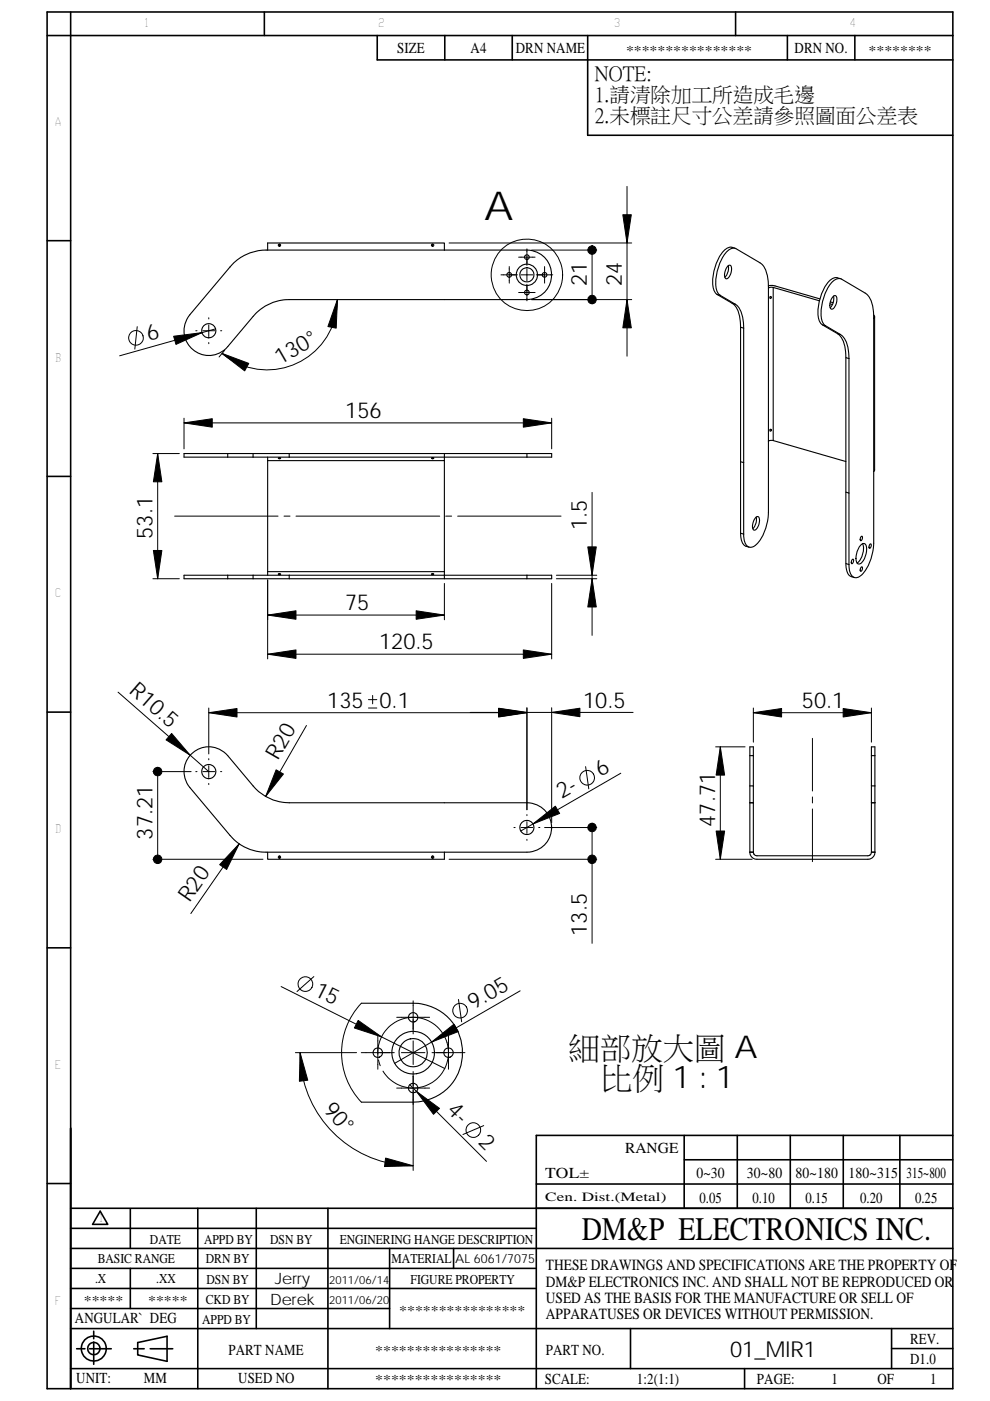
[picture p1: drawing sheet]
<svg xmlns="http://www.w3.org/2000/svg" width="210mm" height="297mm" viewBox="0 0 210 297" stroke-linecap="round" stroke-linejoin="round" font-family="sans-serif">
<g fill="none" stroke="#000" stroke-width=".34">
<path d="M10 2.5h192.1v291.9h-192.1zM15 2.5v291.9M56.1 2.5v5M80 7.5v5.2h122.1M94.3 7.5v5.2M108.6 7.5v5.2M124.7 7.5v21.2h77.4M156 2.5v5M167 7.5v5.2M181.3 7.5v5.2M202.1 7.5h-192.1M10 51h5"/>
<path d="M10 101h5M10 151h5M10 201h5M10 250.9h5M15 256.2h187.1M21.3 256.8l1.6 2.8h-3.3zM27.6 256.3v8.4M42 256.2v38.2M54.4 256.2v25.5M69.6 256.2v38.2M113.7 251h88.4M145.1 245.9h57"/>
<path d="M145.1 240.7v15.5M156.4 240.7v15.5M167.6 240.7v15.5M178.9 240.7v15.5M190.9 240.7v15.5M202.1 240.7h-88.4v53.7M15 277.4h67.6M15 264.7h187.1M15 268.9h98.7M15 273.2h98.7M15 260.4h98.7M27.6 268.9v8.5"/>
<path d="M82.6 264.7v17M96.2 264.7v4.2M15 290.2h187.1M15 281.7h187.1M16.3 286h1.7M19 286h4.6M19.9 284.5v4.8M19.9 282.2v1.6M28.4 286h2.2M29.2 284.6l6.2-1.3v5.3l-6.2-1.3zM31.9 286h4.7M133.7 281.7v8.5"/>
<path d="M157.9 290.2v4.2M189.1 281.7v8.5M189.1 285.9h13"/>
<circle cx="19.9" cy="285.9" r="2.65"/>
<circle cx="19.9" cy="285.9" r="1.3"/>
</g>
<g fill="none" stroke="#000" stroke-width=".23">
<path d="M49.3 56a10 10 0 0 1 7.1-3h55.4a5.2 5.2 0 0 1 5.2 5.3 5.2 5.2 0 0 1-5.2 5.2h-50.5a9.9 9.9 0 0 0-7.6 3.6l-5.4 6.4a5.3 5.3 0 0 1-7.4 .6 5.3 5.3 0 0 1-.6-7.4zM56.8 53v-1.5h37.5v1.5M59.3 51.8v.4M91.8 51.8v.4M154.4 56.4l.2-.2a.73 .73 0 0 1 .6 1.1 1.7 1.7 0 0 1-1.2 1.8 2.29 2.29 0 0 1 .4-2.7zM154.5 56.3a2.63 2.63 0 0 1-.7 2.5M155.9 52.6a1.73 1.73 0 0 0-2.3 .5 9.8 9.8 0 0 0-2.1 8.6l.6 .7M178.2 59.1a1.76 1.76 0 0 0-2.2 .4 9.8 9.8 0 0 0-2.2 8.6l.6 .8 .7 .1M152.1 62.4l.6 .2M152.1 62.4l3.2 1.9M152.7 62.6l3.2 1.9M152.7 62.6a2.84 2.84 0 0 1-.9-2.6 10.4 10.4 0 0 1 2.7-7l.7-.3 .7-.1 5.3 3.1a5.8 5.8 0 0 1 1.8 5.1v32.7"/>
<path d="M155.3 64.3a5.4 5.4 0 0 1 1.8 4.4v.7M155.3 64.3l.6 .2M155.9 64.5a5.8 5.8 0 0 1 1.8 5.1M157.1 69.4l.6 .2M157.1 69.4v43.7M157.7 69.6v43.6M163 60.6h1.4l9.5 2.8M164 60.9l9.8 2.9M164 60.9v32.5l15.4 4.5M164 60.9h-.7l-.3 .2M174.4 68.9l3.2 1.8 .7 .2M175.1 69l3.2 1.9"/>
<path d="M175.1 69a2.81 2.81 0 0 1-1-2.5 10.4 10.4 0 0 1 2.7-7l.7-.4 1 .1 5 2.9a5.4 5.4 0 0 1 1.8 4.5v48.5a9.5 9.5 0 0 1-3 7.2 1.35 1.35 0 0 1-2.1-1.2l-.1-1.4M176 64.4l.6 .2M176.1 64l.6 .2M176.8 62.8v.6a2.79 2.79 0 0 1-.7 1.9M176.8 62.8l.3-.1a1.54 1.54 0 0 1 .1 2l-.1 .3a.57 .57 0 0 1-.7 .6 .57 .57 0 0 1-.4-.8 2.8 2.8 0 0 1 .8-2zM177.6 70.7a5.9 5.9 0 0 1 1.8 5.1l.7 .2M178.3 70.9a5.4 5.4 0 0 1 1.7 4.5l.1 .6M179.4 75.8v28.6l.7 .1M180.1 76v43.7M185.3 66.8l.2 .3-.2 .4M185.5 67.2v32.5l-.2 .3M48.3 96.2v.7"/>
<path d="M48.3 96.2h5.4M48.3 96.2h-9.3v.7h9.3M48.3 96.9h5.4M53.7 96.2h7.6M53.7 96.2v.7M53.7 96.9h7.6M56.8 96.9v.8M56.8 97.7v23.5M59.1 97.1h.4a.21 .21 0 0 1-.2 .2 .21 .21 0 0 1-.2-.2zM59.3 97v.3M61.3 96.2h50.5M61.3 96.9h50.5"/>
<path d="M61.3 96.2v.7M91.5 97.1h.5l-.3 .2zM91.8 97v.3M94.3 96.2v1.5h-37.5M94.3 97.7v23.5M111.8 96.2h5.2v.7h-5.2M111.8 96.2v.7M157.1 97.9l.6 .2M163 93.5v15.2a9.6 9.6 0 0 1-3.1 7.1 1.35 1.35 0 0 1-2-1.1l-.2-1.5M163.4 91l.2 .1-.2 .3-.1-.1zM164 93.4h-.7l-.3 .1M157.1 113.1a2.73 2.73 0 0 0 1.1 2.7l.7 .2"/>
<path d="M157.1 113.1l.6 .1M160.3 109.7l.2-.2a.73 .73 0 0 1 .6 1.1 1.7 1.7 0 0 1-1.2 1.8 2.29 2.29 0 0 1 .4-2.7zM160.4 109.6a2.63 2.63 0 0 1-.7 2.5M179.4 104.4v15.1l.7 .2M179.4 119.5a2.81 2.81 0 0 0 1.2 2.8l.6 .1M180.8 118.6a.52 .52 0 0 1 .2 .5 .52 .52 0 0 1-.4 .4v-.4zM182.5 115.6a.66 .66 0 0 1 .8-.3 .66 .66 0 0 1 .5 .7 4.1 4.1 0 0 1-1.4 3.5l-.3 .1a1.51 1.51 0 0 1-.5-1.9l.3-1.1zM182.6 113.8l.1-.1a.52 .52 0 0 1 .2 .5 .52 .52 0 0 1-.4 .4v-.4zM182.9 115.3a3.8 3.8 0 0 1-1.1 4.1M184.6 115.3a.52 .52 0 0 1 .2 .5 .52 .52 0 0 1-.4 .4v-.5zM48.3 122v.7M48.3 122h5.4"/>
<path d="M48.3 122h-9.3v.7h9.3M48.3 122.7h5.4M53.7 122h7.6M53.7 122v.7M53.7 122.7h7.6M56.8 121.2h37.5M56.8 121.2v.8M59 121.7l.3-.1 .2 .2h-.3zM59.3 121.6v.2M61.3 122.7h50.5M61.3 122h50.5M61.3 122v.7"/>
<path d="M91.5 121.7l.3-.1 .2 .2h-.3zM91.8 121.6v.2M94.3 121.2v1.5M111.8 122h5.2v.7h-5.2M111.8 122v.7M182.7 120.2a.52 .52 0 0 1 .2 .5 .52 .52 0 0 1-.4 .4v-.6zM40.9 159.6a5.2 5.2 0 0 1 7.4 .6l5.4 6.4a10 10 0 0 0 7.6 3.6h50.5a5.2 5.2 0 0 1 5.2 5.2 5.2 5.2 0 0 1-5.2 5.3h-55a9.9 9.9 0 0 1-8-3.6l-8.5-10.1a5.2 5.2 0 0 1 .6-7.4zM159 170.2h.8M159 170.2h.8v10.5a.75 .75 0 0 0 .7 .7h23.6a.74 .74 0 0 0 .7-.7M159 170.2v10.5M159 166.6h.8v3.6M159 166.6v3.6"/>
<path d="M159 160.2h.8v6.4M159 160.2v-1.9h.8v1.9M159 160.2v6.4M184.8 170.2h.8M184.8 166.6h.8M184.8 160.2h.8M184.8 170.2v10.5M184.8 166.6v3.6M184.8 160.2v-1.9h.8v1.9M184.8 160.2v6.4M185.6 170.2v10.5M185.6 166.6v3.6"/>
<path d="M185.6 160.2v6.4M59.1 181.6l.2-.1 .2 .3-.3 .1zM59.3 181.5v.5M91.6 181.5h.2l.2 .3-.4 .1zM91.8 181.5v.5M94.3 180.7v1.5h-37.5v-1.5M159 180.7l.1 .3a1.47 1.47 0 0 0 1.4 1.2h23.9a1.45 1.45 0 0 0 1.2-1.5M159 180.7h.8M159.9 181.1h.1M184.5 181.3h.1M184.8 180.7h.8M76.7 212.7h10.9a10.5 10.5 0 0 1 10.5 10.5 10.5 10.5 0 0 1-10.5 10.5h-10.9"/>
<circle cx="59.3" cy="52" r=".25"/>
<circle cx="91.8" cy="52" r=".25"/>
<circle cx="108" cy="58.3" r=".5"/>
<circle cx="111.7" cy="54.5" r=".5"/>
<circle cx="111.7" cy="58.3" r="1.5"/>
<circle cx="111.8" cy="58.3" r="2.26"/>
<circle cx="115.5" cy="58.3" r=".5"/>
<circle cx="44.3" cy="70.1" r="1.5"/>
<circle cx="111.7" cy="62" r=".51"/>
<circle cx="163.4" cy="63.1" r=".2"/>
<circle cx="44.3" cy="163.6" r="1.5"/>
<circle cx="111.8" cy="175.4" r="1.5"/>
<circle cx="87.6" cy="215.7" r="1"/>
<circle cx="80.1" cy="223.2" r="1"/>
<circle cx="87.6" cy="230.7" r="1"/>
<circle cx="87.6" cy="223.2" r="3"/>
<circle cx="87.6" cy="223.2" r="4.5"/>
<circle cx="95.1" cy="223.2" r="1"/>
</g>
<g fill="none" stroke="#000" stroke-width=".21">
<path d="M133 39.5v36M95.2 51.5h38.8M106.3 58.3h3.4M108 56.5v3.5M110 54.5h3.5M110.5 58.3h2.5M111.8 52.8v3.5M111.8 57v2.5M112.8 53h13.8M113.7 58.3h3.5M115.5 56.5v3.5M125.6 53v10.5"/>
<path d="M29.1 69.3l-.5 4.7M41.5 70.1h.3M43 70.1h2.5M44.3 67.4v.2M44.3 68.9v2.5M44.3 72.6v.3M45.7 69.7l-20.3 5.7M46.8 70.1h.2M47.7 74.3l-1.2 1.4M71.6 63.5a14.9 14.9 0 0 1-8.6 13.5 14.9 14.9 0 0 1-15.9-2.1M110 62h3.5M111.8 60.3v3.5"/>
<path d="M112.8 63.5h21.2M32.4 96.2h5.6M33.4 96.2v26.5M39 89.7h78M39 88.7v6.5M117 88.7v6.5M37 109.4h22M60.2 109.4h1.3M62.8 109.4h30.5M94.5 109.4h1.3M97.1 109.4h21.9M125.6 104.4v30.3"/>
<path d="M32.4 122.7h5.6M56.8 130.4h37.5M56.8 123v16.7M56.8 138.7h60.2M94.3 123.7v7.7M117 123.7v16M118 122.7h8.6M118 122h8.6M25 146.7l19.3 16.9M44.3 150.1v9.8M44.3 151.1h67.5M65 153.8l-8.7 15.1"/>
<path d="M78.1 150.1h1.8M78.1 148.3h1.8M79 147.4v1.8M99.8 151h34.5M111.8 150.1v21.6M117 150.1v24.3M151.8 158.3h6.2M152.8 158.3v23.9M159.8 151.1h25M159.8 150.1v7.3M172.3 156.5v11.2M184.8 150.1v7.3"/>
<path d="M32.4 163.6h8.1M33.4 163.6v18.6M41.5 163.6h.3M43 163.6h2.5M44.3 160.8v.3M44.3 166.1v.2M44.3 162.3v2.5M46.8 163.6h.2M50.7 178.9l-10.2 14.8M109 175.5h.3M110.5 175.5h2.5M111.8 172.7v.2"/>
<path d="M111.8 174.2v2.5M111.8 177.9v.3M114.3 175.5h.2M115.5 175.5h11.1M116.9 175.4l.2 .1M117 175.4v.1M117.1 175.4l-.2 .1M124.2 162.5l.7 4.8M125.6 175.5v24.5M131.7 163.9l-21.3 12.3M172.3 169v1.2M172.3 171.5v11.2"/>
<path d="M32.4 182.2h23.4M95.2 182.2h31.4M151.8 182.2h7.7M59.6 209.2l34.7 17.3M66.6 207.1l-3.6 3.1M76.7 212.7a15.2 15.2 0 0 0 0 21M80.1 219.7v7M84.1 215.7h7M87.6 212.2v7M95.1 219.7v7M97.2 211.9l.7 4.7M110.3 210.1l-26.6 15.3"/>
<path d="M62.7 223.2h12.9M63.6 223.2a24 24 0 0 0 24 24M76.6 223.2h7M80.1 223.5a7.5 7.5 0 0 1 9.8-7.5 7.5 7.5 0 0 1 3.6 11.8 7.5 7.5 0 0 1-12.3-.7M80.3 224.7l.3 1.3M84.1 230.7h7M85.1 223.2h5M86.9 230l16.3 16.2M87.6 220.7v5M87.6 227.2v21M91.6 223.2h7M102.6 238.7l-4.4 1.8"/>
<circle cx="111.7" cy="58.3" r="7.6"/>
<circle cx="28.8" cy="71.6" r="1.56"/>
<circle cx="124.5" cy="164.9" r="1.55"/>
<circle cx="64.8" cy="208.6" r="1.56"/>
<circle cx="97.6" cy="214.3" r="1.56"/>
<circle cx="100.4" cy="239.6" r="1.55"/>
</g>
<g fill="#000" stroke="#000" stroke-width=".21">
<path d="M125.1 52.3l.5-.2v.9v-.9a.9 .9 0 0 1 .9 1.2 .9 .9 0 0 1-1.4 .5 .9 .9 0 0 1 0-1.5z" fill-rule="evenodd"/>
<path d="M132.1 45.5h1.8l-.9 6z" fill-rule="evenodd"/>
<path d="M36.8 71.3l6-.8-5.5 2.5z" fill-rule="evenodd"/>
<path d="M47.1 74.9l5.7 2.1-.9 1.6z" fill-rule="evenodd"/>
<path d="M71.6 63.5l-.3 6.1-1.7-.4z" fill-rule="evenodd"/>
<path d="M125 62.9a.89 .89 0 0 1 1.4 .3 .89 .89 0 0 1-.8 1.2v-.9v.9a.89 .89 0 0 1-.9-.5 .89 .89 0 0 1 .3-1z" fill-rule="evenodd"/>
<path d="M133 63.5l.9 6h-1.8z" fill-rule="evenodd"/>
<path d="M33.4 96.2l.9 6h-1.8z" fill-rule="evenodd"/>
<path d="M39 89.7l6-.9v1.8z" fill-rule="evenodd"/>
<path d="M111 88.8l6 .9-6 .9z" fill-rule="evenodd"/>
<path d="M32.5 116.7h1.8l-.9 6z" fill-rule="evenodd"/>
<path d="M56.8 130.4l6-.9v1.8z" fill-rule="evenodd"/>
<path d="M56.8 138.7l6-.9v1.8z" fill-rule="evenodd"/>
<path d="M88.3 129.5l6 .9-6 .9z" fill-rule="evenodd"/>
<path d="M111 137.8l6 .9-6 .9z" fill-rule="evenodd"/>
<path d="M124.7 116h1.8l-.9 6z" fill-rule="evenodd"/>
<path d="M125.6 122.7l.9 6h-1.8z" fill-rule="evenodd"/>
<path d="M44.3 151.1l6-.9v1.8z" fill-rule="evenodd"/>
<path d="M105.7 150.2l6.1 .8-6.1 1z" fill-rule="evenodd"/>
<path d="M105.7 150.2l6.1 .9-6.1 .9z" fill-rule="evenodd"/>
<path d="M117 151l6-.8v1.8z" fill-rule="evenodd"/>
<path d="M152.8 158.3l.9 6h-1.8z" fill-rule="evenodd"/>
<path d="M159.8 151.1l6-.9v1.8z" fill-rule="evenodd"/>
<path d="M178.8 150.2l6 .9-6 .9z" fill-rule="evenodd"/>
<path d="M32.9 162.9l.5-.2v.9v-.9a.9 .9 0 0 1 .9 1.2 .9 .9 0 0 1-1.4 .4 .9 .9 0 0 1 0-1.4z" fill-rule="evenodd"/>
<path d="M36.4 155.5l3.9 4.6-5.1-3.2z" fill-rule="evenodd"/>
<path d="M50.7 178.9l-2.6 5.4-1.5-1z" fill-rule="evenodd"/>
<path d="M58.6 163.2l1.5 .9-3.8 4.8z" fill-rule="evenodd"/>
<path d="M113.1 174.7l4.7-3.8 .9 1.6z" fill-rule="evenodd"/>
<path d="M125.1 174.7l.5-.2v1v-1a.9 .9 0 0 1 .8 1.2 .9 .9 0 0 1-1.4 .5 .9 .9 0 0 1 .1-1.5z" fill-rule="evenodd"/>
<path d="M32.8 181.5a.9 .9 0 0 1 1.5 .3 .9 .9 0 0 1-.9 1.3v-.9v.9a.9 .9 0 0 1-.8-.6 .9 .9 0 0 1 .2-1z" fill-rule="evenodd"/>
<path d="M124.9 181.6a.9 .9 0 0 1 1.5 .3 .9 .9 0 0 1-.8 1.2v-.9v.9a.9 .9 0 0 1-.8-.6 .9 .9 0 0 1 .1-.9z" fill-rule="evenodd"/>
<path d="M151.9 176.2h1.8l-.9 6z" fill-rule="evenodd"/>
<path d="M76 216.3l4.9 3.5-5.7-1.8z" fill-rule="evenodd"/>
<path d="M63.6 223.2l1.7 5.8-1.8 .3z" fill-rule="evenodd"/>
<path d="M88.3 231.4l4.9 3.6-1.3 1.3z" fill-rule="evenodd"/>
<path d="M91.5 220.9l4.8-3.8 .9 1.6z" fill-rule="evenodd"/>
<path d="M81.8 245.5l5.8 1.7-6 .1z" fill-rule="evenodd"/>
</g>
<text font-size="8.4" x="102.7" y="46.7">A</text>
<text font-size="7" x="123.4" y="262.9">DM&amp;P ELECTRONICS INC.</text>
<g font-size="6.7">
<text x="120.6" y="224.2">細部放大圖 A</text>
<text x="127.5" y="230.7">比例 1 : 1</text>
</g>
<g font-size="4.7">
<text x="124.5" y="60.7" transform="rotate(-90 124.5 60.7)">21</text>
<text x="131.9" y="60.7" transform="rotate(-90 131.9 60.7)">24</text>
<text x="31.6" y="72.2" transform="rotate(-16 31.6 72.2)">6</text>
<text x="59.4" y="77.5" transform="rotate(-30 59.4 77.5)">130°</text>
<text x="73.2" y="88.6">156</text>
<text x="124.5" y="112.4" transform="rotate(-90 124.5 112.4)">1.5</text>
<text x="32.3" y="114.2" transform="rotate(-90 32.3 114.2)">53.1</text>
<text x="73.2" y="129.4">75</text>
<text x="80.4" y="137.7">120.5</text>
<text x="27.2" y="146.7" transform="rotate(41 27.2 146.7)">R10.5</text>
<text x="69.4" y="150.1">135</text>
<text x="80.5" y="150.1">0.1</text>
<text x="123.7" y="150">10.5</text>
<text x="170.1" y="150.1">50.1</text>
<text x="58.9" y="161.4" transform="rotate(-60 58.9 161.4)">R20</text>
<text x="127.4" y="164.8" transform="rotate(-30 127.4 164.8)">6</text>
<text x="119.2" y="169.4" transform="rotate(-30 119.2 169.4)">2-</text>
<text x="32.3" y="178" transform="rotate(-90 32.3 178)">37.21</text>
<text x="151.7" y="175.3" transform="rotate(-90 151.7 175.3)">47.71</text>
<text x="40.2" y="191.6" transform="rotate(-55 40.2 191.6)">R20</text>
<text x="124.5" y="198.4" transform="rotate(-90 124.5 198.4)">13.5</text>
<text x="66.4" y="210.9" transform="rotate(27 66.4 210.9)">15</text>
<text x="100.4" y="214.1" transform="rotate(-30 100.4 214.1)">9.05</text>
<text x="68.4" y="235.3" transform="rotate(49 68.4 235.3)">90°</text>
<text x="94.6" y="235.6" transform="rotate(45 94.6 235.6)">4-</text>
<text x="101.3" y="242.3" transform="rotate(45 101.3 242.3)">2</text>
<text x="154.8" y="287.7">01_MIR1</text>
</g>
<g font-size="4.4">
<text x="126.2" y="17">NOTE:</text>
<text x="126.2" y="21.4">1.請清除加工所造成毛邊</text>
<text x="126.2" y="26">2.未標註尺寸公差請參照圖面公差表</text>
</g>
<g font-size="3.3">
<text x="115.8" y="269.3">THESE DRAWINGS AND SPECIFICATIONS ARE THE PROPERTY OF</text>
<text x="58.3" y="272.3">Jerry</text>
<text x="115.8" y="272.8">DM&amp;P ELECTRONICS INC. AND SHALL NOT BE REPRODUCED OR</text>
<text x="57.3" y="276.6">Derek</text>
<text x="115.8" y="279.7">APPARATUSES OR DEVICES WITHOUT PERMISSION.</text>
<text x="115.8" y="276.2">USED AS THE BASIS FOR THE MANUFACTURE OR SELL OF</text>
</g>
<g font-size="3.2">
<text x="84.2" y="11.3">SIZE</text>
<text x="99.8" y="11.3">A4</text>
<text x="109.4" y="11.3">DRN NAME</text>
<text x="168.5" y="11.3">DRN NO.</text>
<text x="132.6" y="244.5">RANGE</text>
<text x="115.6" y="249.7">TOL±</text>
<text x="147.7" y="249.8">0~30</text>
<text x="158.4" y="249.8">30~80</text>
<text x="168.8" y="249.8">80~180 180~315</text>
<text x="192.3" y="249.8">315~800</text>
<text x="148.4" y="255">0.05</text>
<text x="159.6" y="255">0.10</text>
<text x="170.8" y="255">0.15</text>
<text x="182.5" y="255">0.20</text>
<text x="194.1" y="255">0.25</text>
<text x="15.9" y="280.6">ANGULAR` DEG</text>
<text x="48.5" y="287.3">PART NAME</text>
<text x="115.7" y="287.3">PART NO.</text>
<text x="193" y="284.9">REV.</text>
<text x="16.2" y="293.3">UNIT:</text>
<text x="30.5" y="293.3">MM</text>
<text x="50.5" y="293.3">USED NO</text>
<text x="115.5" y="293.5">SCALE:</text>
<text x="135.1" y="293.5">1:2(1:1)</text>
<text x="160.5" y="293.5">PAGE:</text>
<text x="176.4" y="293.5">1</text>
<text x="186.1" y="293.5">OF</text>
<text x="193" y="289.1">D1.0</text>
<text x="197.3" y="293.5">1</text>
</g>
<g font-size="2.9">
<text x="132.8" y="11.7">****************</text>
<text x="184.2" y="11.7">********</text>
<text x="31.8" y="263.7">DATE</text>
<text x="43.3" y="263.7">APPD BY</text>
<text x="57.3" y="263.7">DSN BY</text>
<text x="72.1" y="263.7">ENGINERING HANGE DESCRIPTION</text>
<text x="20.7" y="267.8">BASIC RANGE</text>
<text x="43.7" y="267.8">DRN BY</text>
<text x="83.1" y="267.8">MATERIAL</text>
<text x="20.2" y="272.1">.X</text>
<text x="33.1" y="272.1">.XX</text>
<text x="43.8" y="272.3">DSN BY</text>
<text x="87.1" y="272.2">FIGURE PROPERTY</text>
<text x="17.8" y="276.7">*****</text>
<text x="31.4" y="276.7">*****</text>
<text x="42.9" y="280.6">APPD BY</text>
<text x="43.7" y="276.5">CKD BY</text>
<text x="84.7" y="278.8">****************</text>
<text x="79.6" y="287.3">****************</text>
<text x="79.6" y="293.5">****************</text>
</g>
<text font-size="2.7" x="115.6" y="254.7">Cen. Dist.(Metal)</text>
<text font-size="2.6" x="96.6" y="267.8">AL 6061/7075</text>
<g font-size="2.5">
<text x="30.6" y="5.7">1</text>
<text x="80.2" y="5.7">2</text>
<text x="130.2" y="5.7">3</text>
<text x="180.2" y="5.7">4</text>
<text x="11.6" y="26.7">A</text>
<text x="11.6" y="76.7">B</text>
<text x="11.6" y="126.7">C</text>
<text x="11.6" y="176.7">D</text>
<text x="11.6" y="226.6">E</text>
<text x="21" y="259.2">1</text>
<text x="11.6" y="276.6">F</text>
</g>
<g font-size="2.4">
<text x="69.8" y="272.3">2011/06/14</text>
<text x="69.8" y="276.4">2011/06/20</text>
</g>
</svg>
